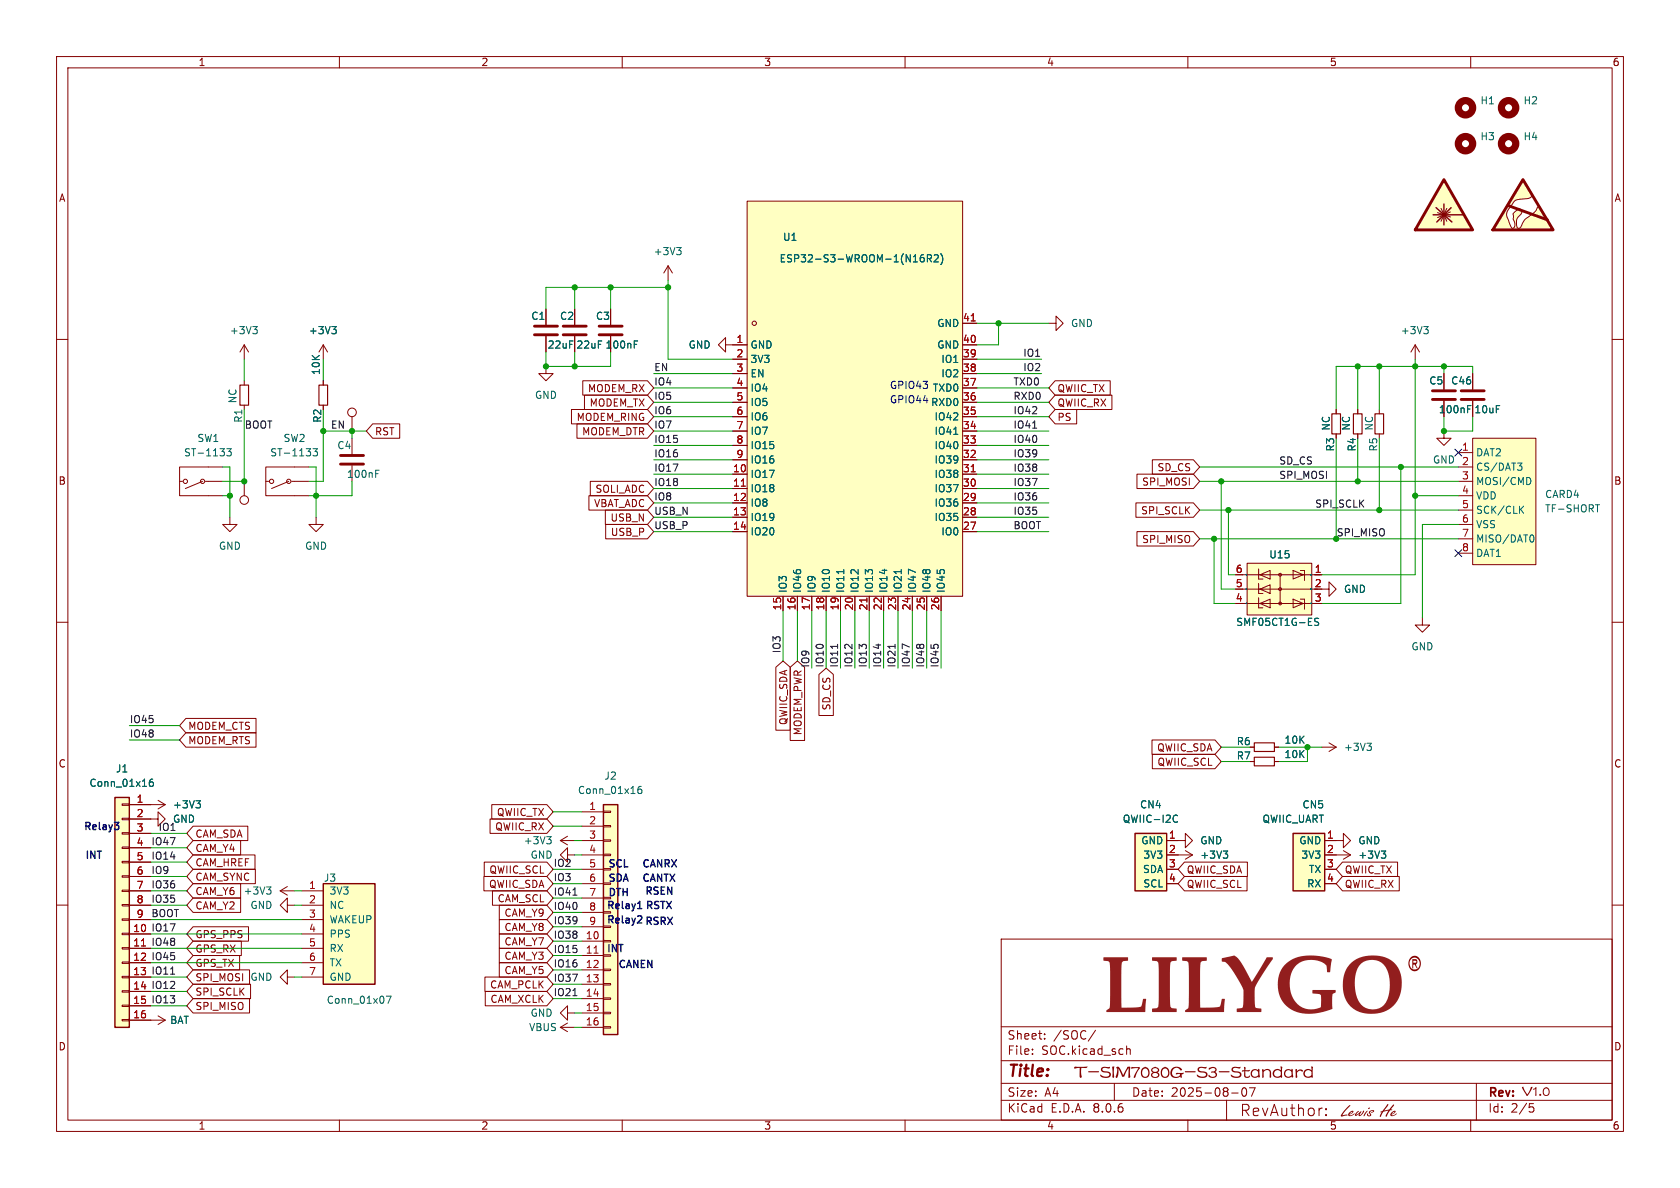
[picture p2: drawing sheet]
<svg xmlns="http://www.w3.org/2000/svg" width="297mm" height="210mm" viewBox="0 0 297 210" stroke-linecap="round" stroke-linejoin="round" font-family="sans-serif">
<g fill="none" stroke="#840000" stroke-width=".18">
<path d="M10 10h277v190h-277zM12 12h273v186h-273zM60 10v2M110 10v2M160 10v2M210 10v2M260 10v2M10 60h2M285 60h2M10 110h2M285 110h2M10 160h2"/>
<path d="M285 160h2M177 166h108v32h-108zM60 198v2M110 198v2M160 198v2M177 194.5h108M177 191.5h108M177 187.5h108M177 181.5h108M182.5 186.3v.1M182.5 185.5v.1M184.7 183.6v.1"/>
<path d="M184.7 182.8v.1M197 191.5v3M210 198v2M216.8 194.5v3.6M217.7 193.2h1.2M219.6 192.6l-.1 .6 .2 .5 .2 .1 .3-.1 .1-.2v-.9M221.9 192.3l-.7 1.5M233.6 195.9h.2M234.4 197l.1 .1-.1 .1M234.4 197l-.1 .1 .1 .1M234.4 196v.2M234.4 197v.2"/>
<path d="M234.4 196l.1 .1-.1 .1M234.4 196l-.1 .1 .1 .1M260 198v2M261 191.5v6.5M270.5 195.7h.4l.3 .3-.2 .5-.5 .1"/>
</g>
<path d="M249.4 169.3a1.12 1.12 0 0 1 1.3-.1 1.12 1.12 0 0 1 .5 1.3 1.12 1.12 0 0 1-1.2 1.2 1.12 1.12 0 0 1-1-1.4h.2a.95 .95 0 0 0 1.1 1.1 .95 .95 0 0 0 .6-1.5 .89 .89 0 0 0-1-.6 .89 .89 0 0 0-.7 1h-.2v-.4z" fill="#840000"/>
<circle cx="259.1" cy="25.4" r="1.27" fill="none" stroke="#840000" stroke-width="1.3"/>
<path d="M255.3 31.8l5 8.8h-10.1z" fill="#ffffc2"/>
<path d="M253.4 38h5.4M253.9 36.7l2.8 2.5M255.3 36.1v3.7M256.5 36.7l-2.5 2.5" fill="none" stroke="#840000" stroke-width=".25"/>
<path d="M254.1 37.6l2.3 .8M254.8 36.8l1 2.3M255.8 36.8l-1 2.3M256.4 37.5l-2.3 1" fill="none" stroke="#840000" stroke-width=".18"/>
<path d="M255.3 31.8l5 8.8h-10.1z" fill="none" stroke="#840000" stroke-width=".51"/>
<g fill="none" stroke="#840000" stroke-width="1.3">
<circle cx="259.1" cy="19" r="1.27"/>
<circle cx="266.7" cy="19" r="1.27"/>
<circle cx="266.7" cy="25.4" r="1.27"/>
</g>
<path d="M269.2 31.7l1.8 2.9-.7 .5-1.4 .1a1.5 1.5 0 0 0-1.6 1l-.2 .2a1.84 1.84 0 0 0-.4 2.7l.1 .3a1.05 1.05 0 0 0 .7 1 .98 .98 0 0 0 0-1.6l.1-.4a.98 .98 0 0 1 .6-1.2 .48 .48 0 0 1 .6-.2 .48 .48 0 0 1 .2 .5l-.1 .3a1.94 1.94 0 0 0-.7 2.4l.2 .2 .3-.1a5.8 5.8 0 0 1 2.5-2.7l.4-.5a.75 .75 0 0 1 .5-.7l2.5 4.3h-10.8z" fill="#ffffc2"/>
<path d="M266.6 36.3l7 2.6M269.2 31.8l5.4 8.8h-10.7z" fill="none" stroke="#840000" stroke-width=".51"/>
<path d="M269.2 31.7l1.8 2.9-.7 .5-1.4 .1a1.5 1.5 0 0 0-1.6 1l-.2 .2a1.84 1.84 0 0 0-.4 2.7l.1 .3a1.05 1.05 0 0 0 .7 1 .98 .98 0 0 0 0-1.6l.1-.4a.98 .98 0 0 1 .6-1.2 .48 .48 0 0 1 .6-.2 .48 .48 0 0 1 .2 .5l-.1 .3a1.94 1.94 0 0 0-.7 2.4l.2 .2 .3-.1a5.8 5.8 0 0 1 2.5-2.7l.4-.5a.75 .75 0 0 1 .5-.7l2.5 4.3h-10.8zM250.2 61l-.8 1.2M250.2 61v2.5M250.2 61l.8 1.2M233.7 104.1h1.2v1.3l1.3-1.3-1.3-1.2v1.2M251.5 109.2v1.3h1.2l-1.2 1.3-1.3-1.3h1.3M27.9 179.6l1.3 .7M26.7 180.3h2.5M29.2 180.3l-1.3 .8" fill="none" stroke="#840000" stroke-width=".18"/>
<path d="M251.7 57.7h.8l-.4 .5M252.2 58.2l.3 .3v.3l-.3 .2" fill="none" stroke="#006464" stroke-width=".18"/>
<path d="M220.5 99.6h11.4v9.1h-11.4z" fill="#ffffc2"/>
<g fill="none" stroke="#840000" stroke-width=".18">
<path d="M255.3 66v2.8M255.3 70.9v2.8M260.3 66v2.8M260.3 70.9v2.8M220.5 99.6h11.4v9.1h-11.4zM219.7 101.6h14M219.7 104.1h13.2M219.7 106.7h12.7M222.5 105.7v1.7h.8M222.5 100.6v1.8h.8M222.5 103.1v1.8h.8M222.8 106.7l1.7-.8v1.5z"/>
<path d="M222.8 104.1l1.7-.7v1.5zM222.8 101.6l1.7-.8v1.6zM226.1 106.7l.2-.3 .3 .3-.3 .2-.2-.2M226.1 104.1l.2-.2 .3 .2-.3 .3-.2-.2M226.3 101.6v5.1M228.6 105.9l1.8 .8-1.8 .7zM228.6 100.8l1.8 .8-1.8 .8zM229.9 100.8h.7v1.8M229.9 105.9h.7v1.8M233.7 132.1h2.5M234.9 131.3l1.3 .8M236.2 132.1l-1.3 .7"/>
<path d="M236.2 148.6h1.3v-1.3l1.3 1.3-1.3 1.3v-1.3"/>
<circle cx="226.3" cy="101.6" r=".25"/>
</g>
<g fill="none" stroke="#006464" stroke-width=".18">
<path d="M259.5 72.3h.4M259.5 71.7h.6M220.3 101.6h.1M220.3 104.1h.1M220.3 106.7h.1M220.4 106.7h-.1M220.4 101.6h-.1M220.4 101.6h.1M220.4 104.1h.1M220.4 106.7h.1M231.7 104.1h.1M231.7 101.6h.1"/>
<path d="M231.7 106.7h.1M231.8 104.1h.1M231.8 106.7h.1M231.8 101.6h.1M233.1 109.4l-.5-.1-.2 .2 .1 .3 .6 .3v.3l-.2 .2-.5-.1M241.7 131.4h.7l-.4 .5M242.2 131.9l.2 .2v.3l-.2 .3"/>
</g>
<path d="M253.2 69.1h4.1M253.2 70.6h4.1M258.3 69.1h4.1M258.3 70.6h4.1" fill="none" stroke="#840000" stroke-width=".51"/>
<path d="M228.6 147.3h5.6v10.2h-5.6z" fill="#ffffc2"/>
<path d="M228.6 147.3h5.6v10.2h-5.6z" fill="none" stroke="#840000" stroke-width=".25"/>
<path d="M234.2 148.6h2M234.2 151.1h2M234.2 153.7h2M234.2 156.2h2" fill="none" stroke="#840000" stroke-width=".18"/>
<path d="M20.3 141h2.6v40.6h-2.6z" fill="#ffffc2"/>
<g fill="none" stroke="#840000" stroke-width=".18">
<path d="M21.6 159.9h1.3v.2h-1.3zM21.6 157.4h1.3v.2h-1.3zM21.6 154.8h1.3v.3h-1.3zM21.6 152.3h1.3v.2h-1.3zM21.6 149.7h1.3v.3h-1.3zM21.6 147.2h1.3v.2h-1.3zM21.6 144.7h1.3v.2h-1.3zM21.6 142.1h1.3v.3h-1.3zM22.9 142.2h3.8M22.9 144.8h3.8M22.9 147.3h3.8M22.9 149.9h3.8"/>
<path d="M22.9 152.4h3.8M22.9 154.9h3.8M22.9 157.5h3.8M21.6 177.7h1.3v.2h-1.3zM21.6 175.1h1.3v.3h-1.3zM21.6 172.6h1.3v.2h-1.3zM21.6 170.1h1.3v.2h-1.3zM21.6 167.5h1.3v.3h-1.3zM21.6 165h1.3v.2h-1.3zM21.6 162.4h1.3v.3h-1.3zM22.9 165.1h3.8M22.9 167.6h3.8"/>
<path d="M22.9 170.2h3.8M22.9 172.7h3.8M22.9 175.3h3.8M22.9 177.8h3.8M22.9 160h3.8M22.9 162.6h3.8M21.6 180.2h1.3v.3h-1.3zM22.9 180.3h3.8"/>
</g>
<path d="M20.3 141h2.6v40.6h-2.6z" fill="none" stroke="#840000" stroke-width=".25"/>
<path d="M25 167.2h.7" fill="none" stroke="#a90000" stroke-width=".18"/>
<path d="M27 137.7l-.4 .1a.86 .86 0 0 0 0 1.2l.5-.1v-.4l-.2-.3-.4 .1-.1 .2" fill="none" stroke="#006464" stroke-width=".18"/>
<path d="M200.7 147.3h5.5v10.2h-5.5z" fill="#ffffc2"/>
<path d="M200.7 147.3h5.5v10.2h-5.5z" fill="none" stroke="#840000" stroke-width=".25"/>
<g fill="none" stroke="#840000" stroke-width=".18">
<path d="M96.5 54.6v2.8M96.5 59.4v2.8M101.6 54.6v2.8M101.6 59.4v2.8M107.9 54.6v2.8M107.9 59.4v2.8M96.5 64.8v1.2h1.3l-1.3 1.3-1.3-1.3h1.3M128.3 61v-1.3l-1.3 1.3 1.3 1.2v-1.2h1.2M236.2 72.4v.8M236.2 76.7v.8M240 72.4v.8M240 76.7v.8"/>
<path d="M243.8 72.4v.8M243.8 76.7v.8M255.3 76.2v1.3h1.2l-1.2 1.2-1.3-1.2h1.3M221 134.6h.7M221 132.1h.7M225.3 134.6h.8M225.3 132.1h.8M99.1 148.6h2.5M99.1 148.6l1.2 .8M100.3 147.8l-1.2 .8M206.2 148.6h3.3v-1.3l1.3 1.3-1.3 1.3v-1.3M206.2 151.1h2.1"/>
<path d="M206.2 153.7h2.1M206.2 156.2h2.1"/>
</g>
<path d="M112.1 60.9h.5M112.1 60.3h.6M96.7 147.9h.7l-.4 .5M97.2 148.4l.2 .2v.3l-.2 .3M207.5 145.2l.3 .2 .4-.2M208.2 144.2l-.4-.1-.3 .2" fill="none" stroke="#006464" stroke-width=".18"/>
<path d="M94.5 57.7h4.1M94.5 59.2h4.1M99.6 57.7h4M99.6 59.2h4M105.9 57.7h4.1M105.9 59.2h4.1" fill="none" stroke="#840000" stroke-width=".51"/>
<path d="M235.5 73.2h1.5v3.5h-1.5zM239.3 73.2h1.5v3.5h-1.5zM243.1 73.2h1.5v3.5h-1.5zM221.7 133.9h3.6v1.5h-3.6zM221.7 131.3h3.6v1.5h-3.6z" fill="none" stroke="#840000" stroke-width=".2"/>
<path d="M260.3 77.5h11.2v22.3h-11.2z" fill="#ffffc2"/>
<g fill="none" stroke="#840000" stroke-width=".18">
<path d="M118.1 47l-.8 1.3M118.1 47v2.5M118.1 47l.8 1.3M57.1 61v2.5M57.1 67.3v.8M57.1 71.6v.8M57.1 61l-.7 1.2M57.1 61l.8 1.2M62.2 73.7v2.5M260.3 77.5h11.2v22.3h-11.2zM31.7 85.1h.6M35.8 85.1l-3 1.3"/>
<path d="M36.3 85.1h3.1M39.4 82.6h-7.7v5h7.7M40.6 91.4v1.3h1.3l-1.3 1.3-1.2-1.3h1.2M43.2 85.1v2.5M47 85.1h.5M51 85.1l-3 1.3M51.6 85.1h3M54.6 82.6h-7.6v5h7.6M257.8 80h2.5M257.8 82.6h2.5M257.8 85.1h2.5M257.8 87.6h2.5"/>
<path d="M257.8 90.2h2.5M257.8 92.7h2.5M257.8 95.3h2.5M257.8 97.8h2.5M100.3 151.1v-1.2l-1.2 1.2 1.2 1.3v-1.3h1.3M208.3 151.1h2.5M209.5 150.4l1.3 .7M210.8 151.1l-1.3 .8M236.2 151.1h2.6M237.5 150.4l1.3 .7M238.8 151.1l-1.3 .8M50.8 172.7v-1.2l-1.3 1.2 1.3 1.3v-1.3h1.3"/>
<circle cx="62.2" cy="72.9" r=".76"/>
<circle cx="32.8" cy="85.1" r=".38"/>
<circle cx="35.8" cy="85.1" r=".38"/>
<circle cx="43.2" cy="88.4" r=".76"/>
<circle cx="48" cy="85.1" r=".38"/>
<circle cx="51" cy="85.1" r=".38"/>
</g>
<g fill="none" stroke="#006464" stroke-width=".18">
<path d="M58.7 57.7h.7l-.4 .5M59.2 58.2l.2 .3v.3l-.2 .2M119.6 43.8h.8l-.4 .4M120.2 44.2l.2 .3v.3l-.2 .2M40.1 79.3h.8l-.4 .5 .3 .1v.6l-.2 .1-.5-.1M55.3 79.3h.8l-.4 .5 .4 .1v.6l-.2 .1-.6-.1M268.3 81.9h.8l-.5 .4M268.8 82.3l.3 .3v.3l-.3 .2M268.8 90l.6 .7M269.4 89.5l-.8 .7M270.4 84.5l.2 .4-.2 .7M270.9 94.6a.79 .79 0 0 1 0 1.2"/>
<path d="M282.1 89.2h.7M216.3 150.4h.7l-.4 .5M216.8 150.9l.2 .3v.3l-.2 .2M244.2 150.4h.8l-.4 .5M244.7 150.9l.3 .3v.3l-.3 .2"/>
</g>
<path d="M56.4 68.1h1.5v3.5h-1.5z" fill="none" stroke="#840000" stroke-width=".2"/>
<path d="M57.1 156.2h9.2v17.8h-9.2z" fill="#ffffc2"/>
<path d="M57.1 156.2h9.2v17.8h-9.2z" fill="none" stroke="#840000" stroke-width=".25"/>
<g fill="none" stroke="#840000" stroke-width=".18">
<path d="M43.2 61l-.8 1.2M43.2 61v2.5M43.2 67.3v.8M43.2 71.6v.8M43.2 61l.7 1.2M49.5 157.5h2.6M49.5 157.5l1.3 .7M50.8 156.7l-1.3 .8M53.3 157.5h3.8M50.8 160v-1.2l-1.3 1.2 1.3 1.3v-1.3h1.3M53.3 160h3.8M53.3 162.6h3.8"/>
<path d="M53.3 165.1h3.8M53.3 167.6h3.8M53.3 170.2h3.8M53.3 172.7h3.8M100.3 179.1v-1.3l-1.2 1.3 1.2 1.2v-1.2h1.3M99.1 181.6l1.2 .8M99.1 181.6h2.5M100.3 180.8l-1.2 .8"/>
</g>
<path d="M44.7 57.7h.8l-.4 .5M45.2 58.2l.3 .3v.3l-.3 .2M47.1 156.8h.8l-.4 .5M47.7 157.3l.2 .2v.3l-.2 .3M68.3 176.1h.8l-.5 1.3" fill="none" stroke="#006464" stroke-width=".18"/>
<path d="M42.4 68.1h1.5v3.5h-1.5z" fill="none" stroke="#840000" stroke-width=".2"/>
<path d="M106.7 142.2h2.5v40.7h-2.5z" fill="#ffffc2"/>
<g fill="none" stroke="#840000" stroke-width=".18">
<path d="M185.4 57.2h1.3v-1.3l1.3 1.3-1.3 1.2v-1.2M62.2 77.5v2.8M55.9 91.4v1.3h1.2l-1.2 1.3-1.3-1.3h1.3M62.2 82.3v2.8M26.7 144.8h1.2v1.3l1.3-1.3-1.3-1.3v1.3M26.7 142.2h2.5M27.9 141.5l1.3 .7M29.2 142.2l-1.3 .8M102.9 143.5h3.8M102.9 146.1h3.8M102.9 148.6h3.8M102.9 151.1h3.8"/>
<path d="M102.9 153.7h3.8M102.9 156.2h3.8M102.9 158.8h3.8M106.7 158.6h1.2v.3h-1.2zM106.7 156.1h1.2v.2h-1.2zM106.7 153.5h1.2v.3h-1.2zM106.7 151h1.2v.3h-1.2zM106.7 148.5h1.2v.2h-1.2zM106.7 145.9h1.2v.3h-1.2zM106.7 143.4h1.2v.2h-1.2zM102.9 166.4h3.8M102.9 168.9h3.8"/>
<path d="M102.9 171.5h3.8M102.9 174h3.8M102.9 176.5h3.8M102.9 179.1h3.8M102.9 161.3h3.8M102.9 163.8h3.8M106.7 178.9h1.2v.3h-1.2zM106.7 176.4h1.2v.3h-1.2zM106.7 173.9h1.2v.2h-1.2zM106.7 171.3h1.2v.3h-1.2zM106.7 168.8h1.2v.2h-1.2zM106.7 166.2h1.2v.3h-1.2z"/>
<path d="M106.7 163.7h1.2v.3h-1.2zM106.7 161.2h1.2v.2h-1.2zM102.9 181.6h3.8M106.7 181.5h1.2v.2h-1.2z"/>
</g>
<path d="M106.7 142.2h2.5v40.7h-2.5z" fill="none" stroke="#840000" stroke-width=".25"/>
<path d="M105 168.5h.7" fill="none" stroke="#a90000" stroke-width=".18"/>
<path d="M66.4 83.7h.4M66.4 83.1h.6M113.4 139l-.4 .1a.85 .85 0 0 0 0 1.2l.4-.1 .1-.5-.3-.2-.3 .1-.1 .1M34.6 141.5h.8l-.4 .5M35.2 142l.2 .3v.3l-.2 .2" fill="none" stroke="#006464" stroke-width=".18"/>
<path d="M60.2 80.5h4.1M60.2 82h4.1" fill="none" stroke="#840000" stroke-width=".51"/>
<path d="M132.1 35.6h38.1v69.8h-38.1z" fill="#ffffc2"/>
<g fill="none" stroke="#840000" stroke-width=".18">
<path d="M132.1 35.6h38.1v69.8h-38.1zM96.5 54.6v2.8M96.5 59.4v2.8M101.6 54.6v2.8M101.6 59.4v2.8M107.9 54.6v2.8M107.9 59.4v2.8M170.2 57.2h2.5M57.1 67.3v.8M57.1 71.6v.8M65.9 74.9h4.8v2.6h-4.8l-1.1-1.3zM101 72.4h13.5l1.1 1.3-1.1 1.2h-13.5z"/>
<path d="M102 74.9h12.5l1.1 1.3-1.1 1.3h-12.5zM103 67.3h11.5l1.1 1.3-1.1 1.3h-11.5zM103.3 69.8h11.2l1.1 1.3-1.1 1.3h-11.2zM129.5 61h2.6M129.5 63.5h2.6M129.5 66h2.6M129.5 78.7h2.6M129.5 76.2h2.6M129.5 73.7h2.6M129.5 71.1h2.6M129.5 68.6h2.6M170.2 61h2.5"/>
<path d="M170.2 63.5h2.5M170.2 66h2.5M170.2 78.7h2.5M170.2 76.2h2.5M170.2 73.7h2.5M170.2 71.1h2.5M170.2 68.6h2.5M186.5 67.3h9.8v2.6h-9.8l-1.1-1.3zM186.5 72.4h3.8v2.5h-3.8l-1.1-1.2zM186.5 69.8h10.1v2.6h-10.1l-1.1-1.3zM236.2 72.4v.8M236.2 76.7v.8"/>
<path d="M240 72.4v.8M240 76.7v.8M255.3 66v2.8M255.3 70.9v2.8M260.3 66v2.8M260.3 70.9v2.8M104.1 87.6h10.4l1.1 1.3-1.1 1.3h-10.4zM104.4 85.1h10.1l1.1 1.3-1.1 1.2h-10.1zM107 90.2h7.5l1.1 1.2-1.1 1.3h-7.5zM107.1 92.7h7.4l1.1 1.3-1.1 1.3h-7.4zM129.5 83.8h2.6M129.5 86.4h2.6"/>
<path d="M129.5 88.9h2.6M129.5 91.4h2.6M129.5 94h2.6M129.5 81.3h2.6M170.2 83.8h2.5M170.2 86.4h2.5M170.2 88.9h2.5M170.2 91.4h2.5M170.2 94h2.5M170.2 81.3h2.5M200.8 88.9h10.2l1.1 1.3-1.1 1.2h-10.2zM201 94h10l1.1 1.3-1.1 1.2h-10z"/>
<path d="M201 83.8h10l1.1 1.3-1.1 1.3h-10zM203.7 81.3h7.3l1.1 1.3-1.1 1.2h-7.3zM137.2 118l1.2-1.2 1.3 1.2v11.1h-2.5zM138.4 105.4v2.6M139.7 118l1.3-1.2 1.2 1.2v12.9h-2.5zM141 105.4v2.6M143.5 105.4v2.6M144.8 119.2l1.2-1.1 1.3 1.1v7.3h-2.5zM146 105.4v2.6M148.6 105.4v2.6M151.1 105.4v2.6M153.7 105.4v2.6"/>
<path d="M156.2 105.4v2.6M158.7 105.4v2.6M161.3 105.4v2.6M163.8 105.4v2.6M166.4 105.4v2.6M232.4 101.6h1.3M32.9 129.5h12.4v2.6h-12.4l-1.2-1.3zM32.9 127h12.4v2.5h-12.4l-1.2-1.2zM203.7 130.8h11.1l1.1 1.3-1.1 1.3h-11.1zM203.7 133.3h11.1l1.1 1.3-1.1 1.3h-11.1zM221 134.6h.7M221 132.1h.7"/>
<path d="M225.3 134.6h.8M225.3 132.1h.8M22.9 142.2h3.8M22.9 144.8h3.8M22.9 147.3h3.8M22.9 149.9h3.8M22.9 152.4h3.8M22.9 154.9h3.8M22.9 157.5h3.8M34.1 156.2h8.4v2.6h-8.4l-1.1-1.3zM34.1 158.7h8.4v2.6h-8.4l-1.1-1.3zM34.1 146h9.7v2.6h-9.7l-1.1-1.3z"/>
<path d="M34.1 153.7h11v2.5h-11l-1.1-1.3zM34.1 151.1h11v2.6h-11l-1.1-1.3zM34.1 148.6h8.4v2.5h-8.4l-1.1-1.2zM85.5 154.9h11.2l1.1 1.3-1.1 1.3h-11.2zM85.6 152.4h11.1l1.1 1.3-1.1 1.2h-11.1zM86.6 144.8h10.1l1.1 1.3-1.1 1.2h-10.1zM86.9 142.2h9.8l1.1 1.3-1.1 1.3h-9.8zM87.1 157.5h9.6l1.1 1.3-1.1 1.2h-9.6zM206.2 148.6h2.1M206.2 151.1h2.1M206.2 153.7h2.1M206.2 156.2h2.1"/>
<path d="M209.4 152.4h11.1v2.5h-11.1l-1.1-1.2zM209.4 154.9h11.1v2.6h-11.1l-1.1-1.3zM234.2 148.6h2M234.2 151.1h2M234.2 153.7h2M234.2 156.2h2M237.3 152.4h9.8v2.5h-9.8l-1.1-1.2zM237.3 154.9h10.1v2.6h-10.1l-1.1-1.3zM22.9 165.1h3.8M22.9 167.6h3.8M22.9 170.2h3.8M22.9 172.7h3.8"/>
<path d="M22.9 175.3h3.8M22.9 177.8h3.8M22.9 160h3.8M22.9 162.6h3.8M34.1 168.9h8.3v2.6h-8.3l-1.1-1.3zM34.1 176.5h10v2.6h-10l-1.1-1.3zM34.1 171.4h10v2.6h-10l-1.1-1.3zM34.1 174h10.2v2.5h-10.2l-1.1-1.2zM34.1 163.8h9.8v2.6h-9.8l-1.1-1.3zM34.1 166.4h8.6v2.5h-8.6l-1.1-1.3zM85.7 172.7h11l1.1 1.3-1.1 1.3h-11zM85.8 175.3h10.9l1.1 1.2-1.1 1.3h-10.9z"/>
<path d="M88.3 165.1h8.4l1.1 1.3-1.1 1.2h-8.4zM88.3 170.2h8.4l1.1 1.3-1.1 1.2h-8.4zM88.3 167.6h8.4l1.1 1.3-1.1 1.3h-8.4zM88.3 160h8.4l1.1 1.3-1.1 1.3h-8.4zM88.3 162.6h8.4l1.1 1.2-1.1 1.3h-8.4zM22.9 180.3h3.8"/>
<circle cx="133.4" cy="57.2" r=".38"/>
</g>
<path d="M171.7 56.7h.7M131.1 85.9h.7M171.7 83.4h.7M153.3 105.7v.7M25 167.2h.7" fill="none" stroke="#a90000" stroke-width=".18"/>
<g fill="none" stroke="#006464" stroke-width=".18">
<path d="M58.7 57.7h.7l-.4 .5M59.2 58.2l.2 .3v.3l-.2 .2M163.3 45l-.4 .1a.86 .86 0 0 0 0 1.2l.4-.1 .1-.4-.2-.3-.4 .1-.1 .2M164 45.7l.6-.1 .1-.1-.1-.3-.6-.2v1.3M164.3 45.7l.4 .6M165.2 45.2l.4-.2 .3 .4-.8 .9h.8M166.3 44.8a1.46 1.46 0 0 1 0 2M112.1 60.9h.5M112.1 60.3h.6M168.6 76.8h.7M259.5 72.3h.4M259.5 71.7h.6"/>
<path d="M149.2 100.7v.7M159.3 100.7v.7M220.3 101.6h.1M220.3 104.1h.1M220.3 106.7h.1M220.4 106.7h-.1M220.4 101.6h-.1M220.4 101.6h.1M220.4 104.1h.1M220.4 106.7h.1M231.7 104.1h.1M231.7 101.6h.1"/>
<path d="M231.7 106.7h.1M231.8 104.1h.1M231.8 106.7h.1M231.8 101.6h.1M233.1 109.4l-.5-.1-.2 .2 .1 .3 .6 .3v.3l-.2 .2-.5-.1M27 137.7l-.4 .1a.86 .86 0 0 0 0 1.2l.5-.1v-.4l-.2-.3-.4 .1-.1 .2M34.6 141.5h.8l-.4 .5M35.2 142l.2 .3v.3l-.2 .2M207.5 145.2l.3 .2 .4-.2M208.2 144.2l-.4-.1-.3 .2M216.3 150.4h.7l-.4 .5M216.8 150.9l.2 .3v.3l-.2 .2"/>
<path d="M244.2 150.4h.8l-.4 .5M244.7 150.9l.3 .3v.3l-.3 .2"/>
</g>
<path d="M182.6 75.7h.7M148.1 113.9v.7M158.2 113.9v.7M101.3 158.2h.7M30.2 172.2h.7M101.3 176h.7" fill="none" stroke="#0f0f0f" stroke-width=".18"/>
<path d="M20.2 145.4h.8l-.4 .5M20.9 146v.5" fill="none" stroke="#0000c2" stroke-width=".25"/>
<g fill="none" stroke="#009600" stroke-width=".18">
<path d="M101.6 50.8v3.8M107.9 50.8v3.8M118.1 49.5v14h11.4M118.1 50.8h-21.6v3.8M172.7 57.2h12.7M176.5 57.2v3.8h-3.8M43.2 63.5v3.8M43.2 72.4v12.7h-3.8M57.1 63.5v3.8M57.1 72.4v12.7h-2.5M57.1 76.2h7.7M62.2 76.2v1.3"/>
<path d="M96.5 62.2v2.6h11.4v-2.6M101.6 62.2v2.6M115.6 78.7h13.9M115.6 76.2h13.9M115.6 66h13.9M115.6 68.6h13.9M115.6 73.7h13.9M115.6 71.1h13.9M172.7 78.7h12.7M172.7 76.2h12.7M172.7 63.5h11.4M172.7 66h11.4"/>
<path d="M172.7 68.6h12.7M172.7 73.7h12.7M172.7 71.1h12.7M236.2 77.5v17.8M240 64.8v7.6M240 77.5v7.6M243.8 64.8v7.6M243.8 77.5v12.7M250.2 63.5v38.1h-16.5M255.3 73.7v2.5h5v-2.5M255.3 64.8v1.2M260.3 66v-1.2h-24.1v7.6"/>
<path d="M39.4 87.6h1.2M39.4 82.6h1.2v8.8M54.6 82.6h1.3v8.8M62.2 85.1v2.5h-7.6M115.6 94h13.9M115.6 88.9h13.9M115.6 91.4h13.9M115.6 86.4h13.9M115.6 83.8h13.9M115.6 81.3h13.9M172.7 94h12.7M172.7 88.9h12.7"/>
<path d="M172.7 91.4h12.7M172.7 86.4h12.7M172.7 83.8h12.7M172.7 81.3h12.7M212.1 82.6h45.7M212.1 85.1h45.7M212.1 90.2h45.7M212.1 95.3h45.7M214.6 95.3v11.4h3.8M215.9 85.1v19h2.5M217.2 90.2v11.4h1.2M247.6 82.6v24.1h-13.9"/>
<path d="M250.2 87.6h7.6M257.8 92.7h-6.3v16.5M138.4 108v8.8M141 108v8.8M143.5 108v10.1M146 108v10.1M148.6 108v10.1M151.1 108v10.1M153.7 108v10.1M156.2 108v10.1M158.7 108v10.1M161.3 108v10.1"/>
<path d="M163.8 108v10.1M166.4 108v10.1M22.9 128.3h8.8M22.9 130.8h8.8M215.9 132.1h5.1M215.9 134.6h5.1M226.1 132.1h7.6M231.1 132.1v2.5h-5M26.7 152.4h6.3M26.7 154.9h6.3M26.7 149.9h6.3M26.7 157.5h6.3"/>
<path d="M26.7 147.3h6.3M52.1 157.5h1.2M97.8 143.5h5.1M97.8 146.1h5.1M97.8 158.8h5.1M97.8 156.2h5.1M97.8 153.7h5.1M101.6 148.6h1.3M101.6 151.1h1.3M26.7 160h6.3M26.7 172.7h6.3M26.7 175.3h6.3"/>
<path d="M26.7 177.8h6.3M26.7 170.2h26.6M26.7 162.6h26.6M26.7 165.1h26.6M26.7 167.6h26.6M52.1 160h1.2M52.1 172.7h1.2M97.8 163.8h5.1M97.8 161.3h5.1M97.8 176.5h5.1M97.8 174h5.1M97.8 171.5h5.1"/>
<path d="M97.8 168.9h5.1M97.8 166.4h5.1M101.6 179.1h1.3M101.6 181.6h1.3"/>
</g>
<path d="M257.2 79.4l1.2 1.2M258.4 79.4l-1.2 1.2M257.2 97.2l1.2 1.2M258.4 97.2l-1.2 1.2" fill="none" stroke="#000084" stroke-width=".18"/>
<g fill="#009600" stroke="#009600" stroke-width=".18">
<circle cx="250.2" cy="64.8" r=".46"/>
<circle cx="243.8" cy="64.8" r=".46"/>
<circle cx="240" cy="64.8" r=".46"/>
<circle cx="255.3" cy="64.8" r=".46"/>
<circle cx="243.8" cy="90.2" r=".46"/>
<circle cx="240" cy="85.1" r=".46"/>
<circle cx="255.3" cy="76.2" r=".46"/>
<circle cx="215.9" cy="85.1" r=".46"/>
<circle cx="217.2" cy="90.2" r=".46"/>
<circle cx="214.6" cy="95.3" r=".46"/>
<circle cx="247.6" cy="82.6" r=".46"/>
<circle cx="250.2" cy="87.6" r=".46"/>
<circle cx="176.5" cy="57.2" r=".46"/>
<circle cx="231.1" cy="132.1" r=".46"/>
<circle cx="55.9" cy="87.6" r=".46"/>
<circle cx="62.2" cy="76.2" r=".46"/>
<circle cx="57.1" cy="76.2" r=".46"/>
<circle cx="43.2" cy="85.1" r=".46"/>
<circle cx="40.6" cy="87.6" r=".46"/>
<circle cx="107.9" cy="50.8" r=".46"/>
<circle cx="118.1" cy="50.8" r=".46"/>
<circle cx="101.6" cy="50.8" r=".46"/>
<circle cx="101.6" cy="64.8" r=".46"/>
<circle cx="96.5" cy="64.8" r=".46"/>
</g>
<text font-size="13.9" fill="#840000" x="194.6" y="181.9">LILYGO</text>
<text font-size="3.5" fill="#840000" x="189.9" y="191.4">T-SIM7080G-S3-Standard</text>
<g font-size="3.2" fill="#840000">
<text x="237.2" y="198.4">Lewis</text>
<text x="244" y="198.4">He</text>
</g>
<g font-size="2.8" fill="#840000">
<text x="178" y="190.9">Title:</text>
<text x="219.1" y="197.5">RevAuthor:</text>
<text x="269" y="194.4">V1.0</text>
</g>
<g font-size="2.1" fill="#840000">
<text x="178" y="184">Sheet:</text>
<text x="186.2" y="184">/SOC/</text>
<text x="178" y="186.7">File:</text>
<text x="184.1" y="186.7">SOC.kicad_sch</text>
<text x="178" y="196.9">KiCad</text>
<text x="178" y="194.1">Size:</text>
<text x="184.7" y="194.1">A4</text>
<text x="185.7" y="196.9">E.D.A.</text>
<text x="193.3" y="196.9">8.0.6</text>
<text x="200" y="194.1">Date:</text>
<text x="207" y="194.1">2025-08-07</text>
<text x="263" y="194.3">Rev:</text>
<text x="263" y="196.9">Id:</text>
<text x="267.1" y="196.9">2/5</text>
</g>
<g font-size="1.8" fill="#840000">
<text x="35" y="11.9">1</text>
<text x="85" y="11.9">2</text>
<text x="135" y="11.9">3</text>
<text x="185" y="11.9">4</text>
<text x="235" y="11.9">5</text>
<text x="285" y="11.9">6</text>
<text x="10.3" y="35.9">A</text>
<text x="285.3" y="35.9">A</text>
<text x="103.8" y="69.5">MODEM_RX</text>
<text x="186.8" y="69.5">QWIIC_TX</text>
<text x="66.2" y="77.2">RST</text>
<text x="101.8" y="74.6">MODEM_RING</text>
<text x="102.8" y="77.2">MODEM_DTR</text>
<text x="104.1" y="72.1">MODEM_TX</text>
<text x="186.8" y="74.6">PS</text>
<text x="186.8" y="72.1">QWIIC_RX</text>
<text x="204.5" y="83.5">SD_CS</text>
<text x="10.3" y="85.9">B</text>
<text x="104.9" y="89.9">VBAT_ADC</text>
<text x="105.2" y="87.3">SOLI_ADC</text>
<text x="201.8" y="86">SPI_MOSI</text>
<text x="285.3" y="85.9">B</text>
<text x="107.8" y="92.4">USB_N</text>
<text x="107.9" y="94.9">USB_P</text>
<text x="201.6" y="91.1">SPI_SCLK</text>
<text x="201.8" y="96.2">SPI_MISO</text>
<text x="147" y="125.7" transform="rotate(-90 147 125.7)">SD_CS</text>
<text x="33.2" y="131.8">MODEM_RTS</text>
<text x="33.2" y="129.2">MODEM_CTS</text>
<text x="139.4" y="128.3" transform="rotate(-90 139.4 128.3)">QWIIC_SDA</text>
<text x="141.9" y="130.1" transform="rotate(-90 141.9 130.1)">MODEM_PWR</text>
<text x="10.3" y="135.9">C</text>
<text x="204.5" y="133">QWIIC_SDA</text>
<text x="204.5" y="135.6">QWIIC_SCL</text>
<text x="285.3" y="135.9">C</text>
<text x="34.4" y="148.3">CAM_SDA</text>
<text x="87.4" y="147">QWIIC_RX</text>
<text x="87.8" y="144.5">QWIIC_TX</text>
<text x="34.4" y="155.9">CAM_SYNC</text>
<text x="34.4" y="153.4">CAM_HREF</text>
<text x="34.4" y="150.8">CAM_Y4</text>
<text x="86.4" y="154.6">QWIIC_SCL</text>
<text x="209.7" y="154.6">QWIIC_SDA</text>
<text x="237.6" y="154.6">QWIIC_TX</text>
<text x="34.4" y="158.4">CAM_Y6</text>
<text x="34.4" y="161">CAM_Y2</text>
<text x="86.4" y="157.2">QWIIC_SDA</text>
<text x="87.9" y="159.7">CAM_SCL</text>
<text x="209.7" y="157.2">QWIIC_SCL</text>
<text x="237.6" y="157.2">QWIIC_RX</text>
<text x="34.4" y="166.1">GPS_PPS</text>
<text x="89.1" y="167.3">CAM_Y7</text>
<text x="89.1" y="162.2">CAM_Y9</text>
<text x="89.1" y="164.8">CAM_Y8</text>
<text x="34.4" y="171.1">GPS_TX</text>
<text x="34.4" y="173.7">SPI_MOSI</text>
<text x="34.4" y="168.6">GPS_RX</text>
<text x="89.1" y="172.4">CAM_Y5</text>
<text x="89.1" y="169.9">CAM_Y3</text>
<text x="34.4" y="178.8">SPI_MISO</text>
<text x="34.4" y="176.2">SPI_SCLK</text>
<text x="86.5" y="174.9">CAM_PCLK</text>
<text x="86.6" y="177.5">CAM_XCLK</text>
<text x="10.3" y="185.9">D</text>
<text x="285.3" y="185.9">D</text>
<text x="35" y="199.9">1</text>
<text x="85" y="199.9">2</text>
<text x="135" y="199.9">3</text>
<text x="185" y="199.9">4</text>
<text x="235" y="199.9">5</text>
<text x="285" y="199.9">6</text>
</g>
<g font-size="1.8" fill="#006464">
<text x="261.6" y="18.6">H1</text>
<text x="269.3" y="18.6">H2</text>
<text x="261.6" y="25">H3</text>
<text x="269.3" y="25">H4</text>
<text x="115.5" y="45.3">+3V3</text>
<text x="137.7" y="46.6">ESP32-S3-WROOM-1(N16R2)</text>
<text x="138.3" y="42.8">U1</text>
<text x="40.5" y="59.3">+3V3</text>
<text x="54.5" y="59.3">+3V3</text>
<text x="93.8" y="56.7">C1</text>
<text x="98.9" y="56.7">C2</text>
<text x="105.3" y="56.7">C3</text>
<text x="165.6" y="58">GND</text>
<text x="189.2" y="58">GND</text>
<text x="247.5" y="59.3">+3V3</text>
<text x="96.7" y="61.8">22uF</text>
<text x="101.8" y="61.8">22uF 100nF</text>
<text x="121.6" y="61.8">GND</text>
<text x="132.6" y="61.8">GND</text>
<text x="132.6" y="64.4">3V3</text>
<text x="165.6" y="61.8">GND</text>
<text x="166.3" y="64.4">IO1</text>
<text x="42" y="71.4" transform="rotate(-90 42 71.4)">NC</text>
<text x="56.7" y="66.4" transform="rotate(-90 56.7 66.4)">10K</text>
<text x="94.5" y="70.7">GND</text>
<text x="132.6" y="66.9">EN</text>
<text x="132.6" y="69.4">IO4</text>
<text x="132.6" y="72">IO5</text>
<text x="164.5" y="72">RXD0</text>
<text x="164.8" y="69.4">TXD0</text>
<text x="166.3" y="66.9">IO2</text>
<text x="252.6" y="68.2">C5</text>
<text x="256.4" y="68.2">C46</text>
<text x="43" y="74.8" transform="rotate(-90 43 74.8)">R1</text>
<text x="57" y="74.8" transform="rotate(-90 57 74.8)">R2</text>
<text x="132.6" y="74.5">IO6</text>
<text x="132.6" y="77.1">IO7</text>
<text x="165.1" y="77.1">IO41</text>
<text x="165.1" y="74.5">IO42</text>
<text x="235.3" y="76.2" transform="rotate(-90 235.3 76.2)">NC</text>
<text x="238.9" y="76.2" transform="rotate(-90 238.9 76.2)">NC</text>
<text x="242.9" y="76.2" transform="rotate(-90 242.9 76.2)">NC</text>
<text x="254.3" y="73.3">100nF</text>
<text x="260.6" y="73.3">10uF</text>
<text x="32.4" y="80.9">ST-1133</text>
<text x="34.8" y="78.3">SW1</text>
<text x="47.7" y="80.9">ST-1133</text>
<text x="50" y="78.3">SW2</text>
<text x="59.5" y="79.6">C4</text>
<text x="132.6" y="79.6">IO15</text>
<text x="132.6" y="82.1">IO16</text>
<text x="165.1" y="82.1">IO39</text>
<text x="165.1" y="79.6">IO40</text>
<text x="236.1" y="79.9" transform="rotate(-90 236.1 79.9)">R3</text>
<text x="239.9" y="79.9" transform="rotate(-90 239.9 79.9)">R4</text>
<text x="243.7" y="79.9" transform="rotate(-90 243.7 79.9)">R5</text>
<text x="260.9" y="80.9">DAT2</text>
<text x="260.9" y="83.4">CS/DAT3</text>
<text x="61.2" y="84.7">100nF</text>
<text x="132.6" y="84.7">IO17</text>
<text x="132.6" y="87.2">IO18</text>
<text x="132.6" y="89.8">IO8</text>
<text x="165.1" y="89.8">IO36</text>
<text x="165.1" y="87.2">IO37</text>
<text x="165.1" y="84.7">IO38</text>
<text x="260.9" y="86">MOSI/CMD</text>
<text x="260.9" y="88.5">VDD</text>
<text x="273.1" y="88.2">CARD4</text>
<text x="132.6" y="92.3">IO19</text>
<text x="132.6" y="94.8">IO20</text>
<text x="165.1" y="92.3">IO35</text>
<text x="166.3" y="94.8">IO0</text>
<text x="260.9" y="91">SCK/CLK</text>
<text x="260.9" y="93.6">VSS</text>
<text x="273.1" y="90.8">TF-SHORT</text>
<text x="38.6" y="97.4">GND</text>
<text x="53.8" y="97.4">GND</text>
<text x="224.3" y="98.9">U15</text>
<text x="260.9" y="96.1">MISO/DAT0</text>
<text x="260.9" y="98.7">DAT1</text>
<text x="139.3" y="104.9" transform="rotate(-90 139.3 104.9)">IO3</text>
<text x="141.8" y="104.9" transform="rotate(-90 141.8 104.9)">IO46</text>
<text x="144.4" y="104.9" transform="rotate(-90 144.4 104.9)">IO9</text>
<text x="146.9" y="104.9" transform="rotate(-90 146.9 104.9)">IO10</text>
<text x="149.5" y="104.9" transform="rotate(-90 149.5 104.9)">IO11</text>
<text x="152" y="104.9" transform="rotate(-90 152 104.9)">IO12</text>
<text x="154.5" y="104.9" transform="rotate(-90 154.5 104.9)">IO13</text>
<text x="157.1" y="104.9" transform="rotate(-90 157.1 104.9)">IO14</text>
<text x="159.6" y="104.9" transform="rotate(-90 159.6 104.9)">IO21</text>
<text x="162.2" y="104.9" transform="rotate(-90 162.2 104.9)">IO47</text>
<text x="164.7" y="104.9" transform="rotate(-90 164.7 104.9)">IO48</text>
<text x="167.2" y="104.9" transform="rotate(-90 167.2 104.9)">IO45</text>
<text x="237.5" y="105">GND</text>
<text x="218.4" y="110.8">SMF05CT1G-ES</text>
<text x="249.4" y="115.2">GND</text>
<text x="218.5" y="131.9">R6</text>
<text x="227" y="131.7">10K</text>
<text x="20.4" y="136.8">J1</text>
<text x="218.5" y="134.5">R7</text>
<text x="227" y="134.2">10K</text>
<text x="237.5" y="132.9">+3V3</text>
<text x="15.7" y="139.3">Conn_01x16</text>
<text x="30.5" y="143.1">+3V3</text>
<text x="102.1" y="140.6">Conn_01x16</text>
<text x="106.8" y="138">J2</text>
<text x="201.4" y="143.1">CN4</text>
<text x="230.2" y="143.1">CN5</text>
<text x="27.9" y="147">IO1</text>
<text x="30.5" y="145.6">GND</text>
<text x="92.5" y="149.5">+3V3</text>
<text x="198.4" y="145.6">QWIIC-I2C</text>
<text x="201.7" y="149.5">GND</text>
<text x="212.1" y="149.5">GND</text>
<text x="223.1" y="145.6">QWIIC_UART</text>
<text x="229.6" y="149.5">GND</text>
<text x="240" y="149.5">GND</text>
<text x="93.7" y="152">GND</text>
<text x="202" y="154.5">SDA</text>
<text x="202" y="152">3V3</text>
<text x="212.1" y="152">+3V3</text>
<text x="230" y="152">3V3</text>
<text x="231.3" y="154.5">TX</text>
<text x="240" y="152">+3V3</text>
<text x="43" y="158.3">+3V3</text>
<text x="44.2" y="160.9">GND</text>
<text x="57.2" y="156.1">J3</text>
<text x="58.2" y="158.3">3V3</text>
<text x="58.2" y="160.9">NC</text>
<text x="202" y="157.1">SCL</text>
<text x="231" y="157.1">RX</text>
<text x="58.2" y="163.4">WAKEUP</text>
<text x="58.2" y="166">PPS</text>
<text x="44.2" y="173.6">GND</text>
<text x="58.2" y="168.5">RX</text>
<text x="58.2" y="171">TX</text>
<text x="58.2" y="173.6">GND</text>
<text x="57.7" y="177.6">Conn_01x07</text>
<text x="93.7" y="179.9">GND</text>
<text x="30" y="181.2">BAT</text>
<text x="93.4" y="182.5">VBUS</text>
</g>
<g font-size="1.8" fill="#a90000">
<text x="170.1" y="56.9">41</text>
<text x="130.1" y="60.7">1</text>
<text x="130.1" y="63.2">2</text>
<text x="130.1" y="65.8">3</text>
<text x="170.1" y="65.8">38</text>
<text x="170.1" y="63.2">39</text>
<text x="170.1" y="60.7">40</text>
<text x="130.1" y="68.3">4</text>
<text x="130.1" y="70.9">5</text>
<text x="170.1" y="70.9">36</text>
<text x="170.1" y="68.3">37</text>
<text x="130.1" y="73.4">6</text>
<text x="130.1" y="75.9">7</text>
<text x="170.1" y="75.9">34</text>
<text x="170.1" y="73.4">35</text>
<text x="129.5" y="83.6">10</text>
<text x="130.1" y="78.5">8</text>
<text x="130.1" y="81">9</text>
<text x="170.1" y="83.6">31</text>
<text x="170.1" y="81">32</text>
<text x="170.1" y="78.5">33</text>
<text x="253.2" y="82.1">GND 2</text>
<text x="258.4" y="79.8">1</text>
<text x="129.5" y="86.1">11</text>
<text x="129.5" y="88.6">12</text>
<text x="170.1" y="88.6">29</text>
<text x="170.1" y="86.1">30</text>
<text x="258.4" y="84.8">3</text>
<text x="258.4" y="87.4">4</text>
<text x="258.4" y="89.9">5</text>
<text x="129.5" y="91.2">13</text>
<text x="129.5" y="93.7">14</text>
<text x="170.1" y="93.7">27</text>
<text x="170.1" y="91.2">28</text>
<text x="258.4" y="92.5">6</text>
<text x="258.4" y="95">7</text>
<text x="218.4" y="101.3">6</text>
<text x="232.3" y="101.3">1</text>
<text x="258.4" y="97.5">8</text>
<text x="138.2" y="108" transform="rotate(-90 138.2 108)">15</text>
<text x="140.7" y="108" transform="rotate(-90 140.7 108)">16</text>
<text x="143.3" y="108" transform="rotate(-90 143.3 108)">17</text>
<text x="145.8" y="108" transform="rotate(-90 145.8 108)">18</text>
<text x="148.3" y="108" transform="rotate(-90 148.3 108)">19</text>
<text x="150.9" y="108" transform="rotate(-90 150.9 108)">20</text>
<text x="153.4" y="108" transform="rotate(-90 153.4 108)">21</text>
<text x="156" y="108" transform="rotate(-90 156 108)">22</text>
<text x="158.5" y="108" transform="rotate(-90 158.5 108)">23</text>
<text x="161" y="108" transform="rotate(-90 161 108)">24</text>
<text x="163.6" y="108" transform="rotate(-90 163.6 108)">25</text>
<text x="166.1" y="108" transform="rotate(-90 166.1 108)">26</text>
<text x="218.4" y="106.4">4</text>
<text x="218.4" y="103.9">5</text>
<text x="232.3" y="103.9">2</text>
<text x="232.3" y="106.4">3</text>
<text x="24.1" y="142">1</text>
<text x="104.1" y="143.3">1</text>
<text x="24.1" y="144.5">2</text>
<text x="24.1" y="147.1">3</text>
<text x="24.1" y="149.6">4</text>
<text x="104.1" y="145.8">2</text>
<text x="104.1" y="148.3">3</text>
<text x="206.6" y="148.3">1</text>
<text x="234.5" y="148.3">1</text>
<text x="24.1" y="152.1">5</text>
<text x="24.1" y="154.7">6</text>
<text x="104.1" y="150.9">4</text>
<text x="104.1" y="153.4">5</text>
<text x="104.1" y="156">6</text>
<text x="206.6" y="150.9">2</text>
<text x="206.6" y="153.4">3</text>
<text x="206.6" y="156">4</text>
<text x="234.5" y="150.9">2</text>
<text x="234.5" y="153.4">3</text>
<text x="234.5" y="156">4</text>
<text x="24.1" y="157.2">7</text>
<text x="24.1" y="159.8">8</text>
<text x="54.5" y="157.2">1</text>
<text x="54.5" y="159.8">2</text>
<text x="104.1" y="158.5">7</text>
<text x="104.1" y="161">8</text>
<text x="23.5" y="164.8">10</text>
<text x="23.5" y="167.4">11</text>
<text x="24.1" y="162.3">9</text>
<text x="54.5" y="162.3">3</text>
<text x="54.5" y="164.8">4</text>
<text x="54.5" y="167.4">5</text>
<text x="103.5" y="166.1">10</text>
<text x="104.1" y="163.6">9</text>
<text x="23.5" y="169.9">12</text>
<text x="23.5" y="172.5">13</text>
<text x="54.5" y="169.9">6</text>
<text x="54.5" y="172.5">7</text>
<text x="103.5" y="168.7">11</text>
<text x="103.5" y="171.2">12</text>
<text x="103.5" y="173.7">13</text>
<text x="23.5" y="175">14</text>
<text x="23.5" y="177.5">15</text>
<text x="103.5" y="176.3">14</text>
<text x="103.5" y="178.8">15</text>
<text x="23.5" y="180.1">16</text>
<text x="103.5" y="181.4">16</text>
</g>
<g font-size="1.8" fill="#0f0f0f">
<text x="115.6" y="65.7">EN</text>
<text x="180.8" y="63.2">IO1</text>
<text x="180.8" y="65.7">IO2</text>
<text x="115.6" y="68.2">IO4</text>
<text x="115.6" y="70.8">IO5</text>
<text x="179.1" y="70.8">RXD0</text>
<text x="179.1" y="68.2">TXD0</text>
<text x="43.2" y="75.9">BOOT</text>
<text x="58.4" y="75.9">EN</text>
<text x="115.6" y="73.3">IO6</text>
<text x="115.6" y="75.9">IO7</text>
<text x="179.1" y="75.9">IO41</text>
<text x="179.1" y="73.3">IO42</text>
<text x="115.6" y="78.4">IO15</text>
<text x="115.6" y="83.5">IO17</text>
<text x="115.6" y="80.9">IO16</text>
<text x="179.1" y="78.4">IO40</text>
<text x="179.1" y="83.5">IO38</text>
<text x="179.1" y="80.9">IO39</text>
<text x="226.1" y="82.2">SD_CS</text>
<text x="115.6" y="88.6">IO8</text>
<text x="115.6" y="86">IO18</text>
<text x="179.1" y="88.6">IO36</text>
<text x="179.1" y="86">IO37</text>
<text x="226.1" y="84.7">SPI_MOSI</text>
<text x="232.4" y="89.8">SPI_SCLK</text>
<text x="115.6" y="91.1">USB_N</text>
<text x="115.6" y="93.6">USB_P</text>
<text x="179.1" y="91.1">IO35</text>
<text x="179.1" y="93.6">BOOT</text>
<text x="138.1" y="115.6" transform="rotate(-90 138.1 115.6)">IO3</text>
<text x="143.2" y="118.1" transform="rotate(-90 143.2 118.1)">IO9</text>
<text x="145.7" y="118.1" transform="rotate(-90 145.7 118.1)">IO10</text>
<text x="148.2" y="118.1" transform="rotate(-90 148.2 118.1)">IO11</text>
<text x="150.8" y="118.1" transform="rotate(-90 150.8 118.1)">IO12</text>
<text x="153.3" y="118.1" transform="rotate(-90 153.3 118.1)">IO13</text>
<text x="155.9" y="118.1" transform="rotate(-90 155.9 118.1)">IO14</text>
<text x="158.4" y="118.1" transform="rotate(-90 158.4 118.1)">IO21</text>
<text x="160.9" y="118.1" transform="rotate(-90 160.9 118.1)">IO47</text>
<text x="163.5" y="118.1" transform="rotate(-90 163.5 118.1)">IO48</text>
<text x="166" y="118.1" transform="rotate(-90 166 118.1)">IO45</text>
<text x="22.9" y="127.9">IO45</text>
<text x="22.9" y="130.5">IO48</text>
<text x="26.7" y="149.5">IO47</text>
<text x="26.7" y="154.6">IO9</text>
<text x="26.7" y="152.1">IO14</text>
<text x="97.8" y="155.9">IO3</text>
<text x="97.8" y="153.3">IO2</text>
<text x="26.7" y="159.7">IO35</text>
<text x="26.7" y="157.1">IO36</text>
<text x="97.8" y="158.4">IO41</text>
<text x="97.8" y="160.9">IO40</text>
<text x="26.7" y="164.8">IO17</text>
<text x="26.7" y="162.2">BOOT</text>
<text x="26.7" y="167.3">IO48</text>
<text x="97.8" y="166">IO38</text>
<text x="97.8" y="163.5">IO39</text>
<text x="26.7" y="169.8">IO45</text>
<text x="26.7" y="172.4">IO11</text>
<text x="97.8" y="168.6">IO15</text>
<text x="97.8" y="173.6">IO37</text>
<text x="97.8" y="171.1">IO16</text>
<text x="26.7" y="174.9">IO12</text>
<text x="26.7" y="177.5">IO13</text>
<text x="97.8" y="176.2">IO21</text>
</g>
<g font-size="1.8" fill="#0000c2">
<text x="157.2" y="68.8">GPIO43</text>
<text x="157.2" y="71.4">GPIO44</text>
<text x="14.7" y="146.8">Relay3</text>
<text x="15" y="151.9">INT</text>
<text x="107.4" y="153.4">SCL</text>
<text x="107.4" y="156">SDA</text>
<text x="113.4" y="156">CANTX</text>
<text x="113.4" y="153.4">CANRX</text>
<text x="107.2" y="160.8">Relay1 RSTX</text>
<text x="107.4" y="158.5">DTH</text>
<text x="113.9" y="158.2">RSEN</text>
<text x="107.2" y="163.3">Relay2 RSRX</text>
<text x="107.2" y="168.4">INT</text>
<text x="109.2" y="171.2">CANEN</text>
</g>
<text font-size="1.8" fill="#009600" x="236.2" y="94.9">SPI_MISO</text>
</svg>
